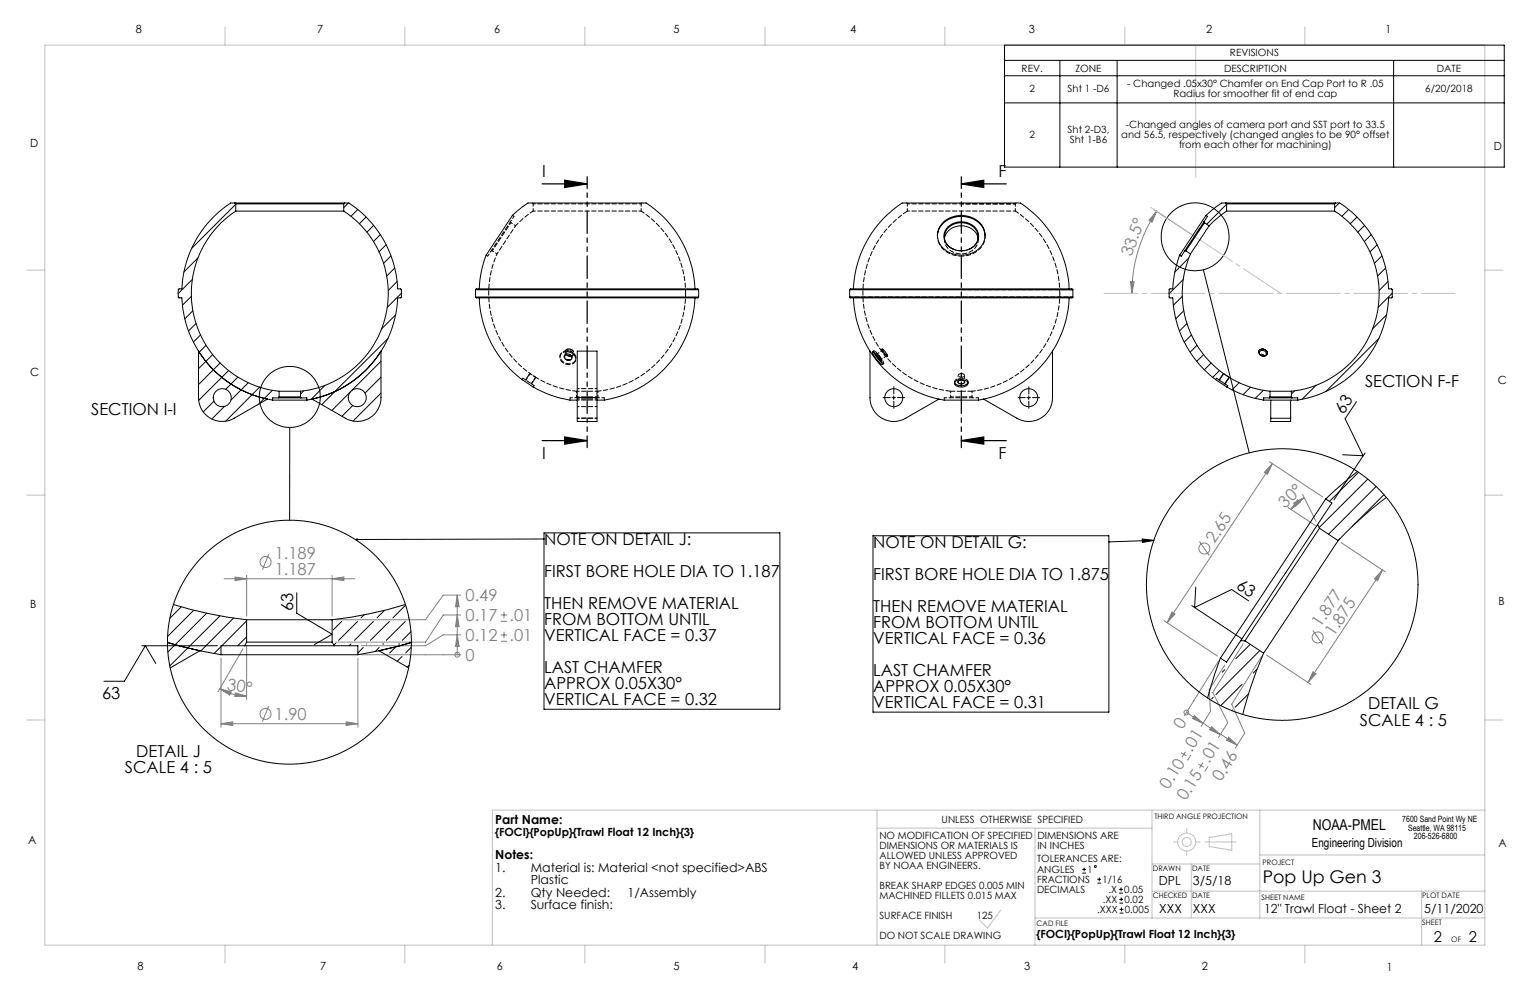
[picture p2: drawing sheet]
<svg xmlns="http://www.w3.org/2000/svg" width="432mm" height="279mm" viewBox="0 0 432 279" stroke-linecap="round" stroke-linejoin="round" font-family="sans-serif">
<g fill="none" stroke="#c0c0c0" stroke-width=".28">
<path d="M12.7 12.7h406.4v254h-406.4zM63.5 7.6v5.1M114.3 7.6v5.1M165.1 7.6v5.1M215.9 7.6v5.1M266.7 7.6v5.1M317.5 7.6v5.1M337.5 12.7v37.4M368.3 7.6v5.1M7.6 76.2h5.1M419.1 76.2h5.1M7.6 139.7h5.1"/>
<path d="M419.1 139.7h5.1M7.6 203.2h5.1M419.1 203.2h5.1M247.5 233.7h77.6M247.5 228.6v38.1M292.1 233.7v33M325.1 228.6v30.5M331.1 237.6h1.3M334.9 233.8v1.3M337.5 237.6h1.2M340 237.6h8.9M341.3 236.4l6.3-1.1v4.7l-6.3-1.1z"/>
<path d="M355.6 228.6v30.5M419.1 228.6h-280.1v38.1M282.4 256.9l-3.7 5-2.4-2.3M292.1 259.1h127M325.1 251.5h94M325.1 243.8h30.5M334.9 240.2v1.2M336.2 243.8v15.3M355.6 241.3h63.5M401.2 251.5v15.2M63.5 266.7v5.1M114.3 266.7v5.1"/>
<path d="M165.1 266.7v5.1M215.9 266.7v5.1M266.7 266.7v5.1M317.5 266.7v5.1M368.3 266.7v5.1"/>
<circle cx="334.9" cy="237.6" r="1.28"/>
<circle cx="334.9" cy="237.6" r="2.55"/>
</g>
<g fill="none" stroke="#808080" stroke-width=".28">
<path d="M325.6 59.1l10.8 7.2M326.4 59.6l-1.3 3.1-.8-.5zM326.4 59.6a41.5 41.5 0 0 0-7 23.2M319.1 79.5h1l-.7 3.3zM358.2 130.3l15.1 10M359.1 130.8l-1.4 3.1-.9-.6zM359.1 130.8l-29.7 45M367.6 139.6l3.8 7.5M75.8 156.4l-1.8 4.4M338.5 152.8l2.8 4M363.5 143.2l8 5.3M365.1 142l3-1.5-2.4 2.3z"/>
<path d="M366.2 141l.8 .7-2.7 2.1zM368.1 140.5l-1.9 1.2-1.9 2.1M378.5 153.1l12.5 8.3M63.3 163.3h36.8M66.3 162.8l3.3 .5-3.3 .6zM69.6 162.3v11.6M93.7 163.3l3.3-.5v1.1zM93.7 162.3v11.6M129 179.2l.6 3.3h-1zM129 173.6l.6 3.2h-1zM129 168l.6 3.2h-1zM129 168v16.8"/>
<path d="M130.1 173.6h-5l-5 7.6h-25.3M130.1 179.2h-5l-5 3h-18.1M130.1 168h-5l-5 6.9h-25.3M141.4 179.2h1.7M141.4 175.4h1.7M141.4 173.6h1.7M142.2 172.7v1.8M142.2 178.3v1.8M328.5 175.2l15.1 10M330.8 172.7l.8 .6-2.2 2.5zM370.5 177.9l2.7 4M390.2 160.9l-21.1 31.7"/>
<path d="M390.2 160.9l-1.4 3-.9-.6zM62 194.4l3.3 .9-.5 .9zM62 194.4l3.2 1.4 2.1 .5 2.3 .1M62.4 185.8v19.4M66.4 195.6l3.2 .8-3.3 .2zM68.5 183.1l-7 12.2M69.6 182.2v15.2M75.8 199.2l-1.8 4.5M101 185.8v19.4M102 184.8h28.1M129 184.8h.1M141.4 181h1.7"/>
<path d="M343.9 186.6l-9.6 15.4M345.6 187.7l-4.3 7 .3 6.1-2.6 4.2M350.8 181.7l-8.5 13.7 4.2 8.5-2.6 4.3M356.1 185.2l-8.5 13.5 3.7 8.2-2.7 4.2M357.5 184.9l12.5 8.3M370.6 189.6l.8 .5-2.3 2.5zM62.4 204.3l3.3-.6v1.1zM62.4 204.3h38.6M97.7 203.7l3.3 .6-3.3 .5zM333.3 212.4l1.6 1M334.6 212.1l-1 1.5M334.8 201.1h.1"/>
<path d="M334.9 201l9.5 6.3M336.1 213.1l-1 1.5M337.1 201.9l2.4 2.3-3-1.4zM338.2 215.6l1.5 .9M339.4 215.3l-.9 1.5M341 216.3l-1 1.5M341.9 205.1l2.5 2.2-3-1.3zM344.5 207.2l4.7 3.1M346.7 208.1l2.5 2.2-3.1-1.4z"/>
<circle cx="75" cy="158.6" r="1.55"/>
<circle cx="339.9" cy="154.8" r="1.56"/>
<circle cx="371.9" cy="179.9" r="1.56"/>
<circle cx="129.1" cy="184.8" r=".68"/>
<circle cx="74.9" cy="201.5" r="1.55"/>
<circle cx="334.8" cy="201.1" r=".67"/>
</g>
<g fill="none" stroke="#000" stroke-width=".28">
<path d="M283.5 12.7h141v34.5h-141zM283.5 17h141M299.1 17v30.2M315.3 17v30.2M393.3 17v30.2M283.5 29h141M283.5 21.4h141M339.6 76.1l13 51.7M247.4 99.9l.8 .7 .5 1.1-1.1-1.2zM149.5 105.4l-1.2 1.8M151.2 106.5l-1.2 1.9M159.5 100.2a1.09 1.09 0 0 1 1.4-.2 1.09 1.09 0 0 1 .3 1.4 1.09 1.09 0 0 1-1.4 .1 1.09 1.09 0 0 1-.3-1.3z"/>
<path d="M251.7 112.2h1M252.2 111.7v1M270.4 107.5a1.25 1.25 0 0 1 1.9 .4 1.2 1.2 0 0 1-2-.2zM289.8 112.2h1M290.3 111.7v1M344.1 107.2l1.2-1.8 1.7 1.1-1.3 1.9M382.8 113.3l-3.2 4.9 5.1 10.4-5.8-.3M81.8 120.6l-.1 26.2M385.3 127.8l-8.9 13.3M153.5 150.4h66.6v49.8h-66.6zM153.5 152.1l-52.7 .2M153.5 152.1h.1"/>
<path d="M246.4 151.2h66.5v49.8h-66.5zM312.9 152.9h.1M322.4 152.1l3.3 .4-3.3 .6zM325.7 152.5l-12.8 .4M83.7 167.3v5.8l10 5.9-5 2.9M336.3 170.9l14.2 9.4M337.5 165.7l-.4 5.8 10.5-5.1 4.8 3.2M40 182.2h21.4M44 187.3l-3-5.1-5.9 10.1h-5.8"/>
<circle cx="337.3" cy="66.8" r="9.6"/>
<circle cx="81.8" cy="112" r="8.6"/>
</g>
<path d="M153 51.9h12.7M159.3 50.9l6.4 1-6.4 1zM271.3 51.9l6.3-1v2zM271.3 51.9h12.7M153 124.4h12.7M159.3 123.3l6.4 1.1-6.4 .9zM271.3 124.4l6.3-1.1v2zM271.3 124.4h12.7" fill="none" stroke="#000" stroke-width=".35"/>
<path d="M165.7 49.9v76.4M271.3 49.9v76.4" fill="none" stroke="#000" stroke-width=".35" stroke-dasharray="6.3 1.3 1.3 1.3 1.3 1.3" stroke-dashoffset="3.1"/>
<path d="M311.6 82.8h99.1" fill="none" stroke="#c0c0c0" stroke-width=".28" stroke-dasharray="15.2 1.3 1.3 1.3" stroke-dashoffset="5.7"/>
<path d="M361.5 82.8l-24.2-16" fill="none" stroke="#c0c0c0" stroke-width=".28" stroke-dasharray="15.2 1.3 1.3 1.3" stroke-dashoffset="2.7"/>
<path d="M337.3 66.8l-12.5-8.3" fill="none" stroke="#c0c0c0" stroke-width=".28" stroke-dasharray="15.2 1.3 1.3 1.3" stroke-dashoffset="7.5"/>
<path d="M251.3 112.2h-2.1M252.3 111.2v-2M252.3 113.2v2.1M253.3 112.2h2M289.4 112.2h-2.1M290.4 111.2v-2M290.4 113.2v2.1M291.4 112.2h2" fill="none" stroke="#000" stroke-width=".28" stroke-dasharray="15.2 1.3 1.3 1.3"/>
<path d="M151.2 106.5l-1.7-1.1" fill="none" stroke="#000" stroke-width=".28" stroke-dasharray="1.3 .6" stroke-dashoffset=".6"/>
<g fill="#000">
<path d="M159.3 50.9l6.4 1-6.4 1zM159.3 123.3l6.4 1.1-6.4 .9z"/>
<path d="M271.3 51.9l6.3-1v2zM271.3 124.4l6.3-1.1v2z"/>
<path d="M100.5 152l-.1 .3h.4h-.4a.33 .33 0 0 0 .5 .3 .33 .33 0 0 0 .1-.5 .33 .33 0 0 0-.5-.1zM322.4 152.1l3.3 .4-3.3 .6z"/>
</g>
<g fill="#808080">
<path d="M129 179.2l.6 3.3h-1zM129 173.6l.6 3.2h-1zM129 168l.6 3.2h-1z"/>
<path d="M337.1 201.9l2.4 2.3-3-1.4zM341.9 205.1l2.5 2.2-3-1.3zM346.7 208.1l2.5 2.2-3.1-1.4z"/>
<path d="M326.4 59.6l-1.3 3.1-.8-.5zM319.1 79.5h1l-.7 3.3z"/>
<path d="M62.4 204.3l3.3-.6v1.1zM97.7 203.7l3.3 .6-3.3 .5z"/>
<path d="M365.1 142l3-1.5-2.4 2.3zM366.2 141l.8 .7-2.7 2.1z"/>
<path d="M370.6 189.6l.8 .5-2.3 2.5zM390.2 160.9l-1.4 3-.9-.6z"/>
<path d="M330.8 172.7l.8 .6-2.2 2.5zM359.1 130.8l-1.4 3.1-.9-.6z"/>
<path d="M62 194.4l3.3 .9-.5 .9zM66.4 195.6l3.2 .8-3.3 .2z"/>
<path d="M66.3 162.8l3.3 .5-3.3 .6zM93.7 163.3l3.3-.5v1.1z"/>
</g>
<g fill="none" stroke="#000" stroke-width=".28">
<path d="M66.3 57.3h-1.2a30.4 30.4 0 0 0-13.8 24.2l-.8 .1a3.3 3.3 0 0 0 0 2.5h.8a30.5 30.5 0 0 0 25.6 28.8M66.3 57.3l.2 .2M66.3 57.3h31M66.5 57.6l-12.4 12.5M66.5 59.6a27.8 27.8 0 0 0-11.7 29.7 27.8 27.8 0 0 0 24 21.1M66.5 57.5h30.5M66.5 59.6h30.5M66.5 57.5v2.1M97 59.6a27.8 27.8 0 0 1 11.8 29.7 27.8 27.8 0 0 1-24 21.1M97 57.5v2.1M97.3 57.3h1.2a30.5 30.5 0 0 1 13.7 24.2l.9 .1a2.88 2.88 0 0 1 .1 2.3l-1 .2a30.5 30.5 0 0 1-25.6 28.8M97.3 57.3l-.3 .2"/>
<path d="M98.3 57.3l-1.3 1.3M101 59.1l-1.9 1.9M345.9 57.3h-1.1l-4.4 3.5M345.9 57.3l.3 .2M345.9 57.3h31M346.2 59.6l-3.2 2.5-1.8 1.6M346.2 59.6h30.5M346.2 57.5h30.5M346.2 57.5v2.1M346.2 57.6l-5.6 5.7M376.7 59.6a27.8 27.8 0 0 1 11.8 29.7 27.8 27.8 0 0 1-24 21.1M376.7 57.5v2.1"/>
<path d="M376.9 57.3h1.2a30.4 30.4 0 0 1 13.8 24.2h.8l.2 .2v2.2l-.2 .2h-.8a30.5 30.5 0 0 1-25.6 28.8M376.9 57.3l-.2 .2M378 57.3l-1.3 1.3M380.6 59.1l-1.9 1.9M54.3 78.9l-4 4M55.8 72.8l-3.9 4M103.3 61.2l-1.9 1.9M105.4 63.6l-1.9 1.9M107.4 66.2l-2 2M109 69.1l-2 2M110.3 72.2l-2.1 2.1M111.4 75.6l-2.3 2.3"/>
<path d="M112.1 79.4l-2.5 2.6M264.5 66.5a6.3 6.3 0 0 1 7.1-5.4 6.2 6.2 0 0 1 6.4 5.4M266.3 62.6a7.4 7.4 0 0 1 11.3 2 5.5 5.5 0 0 1-4.6 7.2 6.7 6.7 0 0 1-8.4-4.9 5.1 5.1 0 0 1 1.7-4.3zM266.6 67.3a5 5 0 0 1 8.3-2.2l.9 1.3 .2 .9M267.6 64a5.3 5.3 0 0 1 8.4 1.7 4.5 4.5 0 0 1-5.3 5.1 4.2 4.2 0 0 1-4-5.6zM268.9 70.3a3.7 3.7 0 0 1-2.4-3.7 3.7 3.7 0 0 1 2.8-3.4 4.8 4.8 0 0 1 6.7 3.5 3.8 3.8 0 0 1-2.4 3.6M332.9 72a31.5 31.5 0 0 0-1.9 9.5h-.8l-.2 .2v2.2l.1 .2h.9a30.4 30.4 0 0 0 12.1 23M333.9 78.9l-3.9 4M334.4 70.8l-1 1.5-.5-.3M334.4 70.8h.3M334.7 70.8l1.3 .9M335.5 72.8l-3.9 4"/>
<path d="M336 71.7a27.8 27.8 0 0 0 9.3 33.8M339.8 62.6l-5.4 8.2M339.8 62.6l.1 .3M339.9 62.9l-5.2 7.9M339.9 62.9l1.3 .8M340.4 60.8l-7.5 11.2M340.4 60.8l.4 .3-1 1.5M341.2 63.7l-5.2 8M383 61.2l-1.9 1.9M385.1 63.6l-1.9 1.9M387 66.2l-1.9 2M388.7 69.1l-2.1 2"/>
<path d="M390 72.2l-2.1 2.1M391.1 75.6l-2.3 2.3M391.7 79.4l-2.5 2.6M54 83.6l-2.5 2.5M54.4 87.7l-2.3 2.3M55.3 91.3l-2.1 2.1M56 99.1a30.4 30.4 0 0 0 19.5 13.5l-9.4 5.4a6.7 6.7 0 0 1-10.1-5.8zM56.6 94.5l-2 2.1M58.2 97.4l-2.2 2.2M109.5 95.5l-18.7 18.7M111.7 88.9l-4 3.9M113.3 82.8l-4 3.9"/>
<path d="M134.2 81.8v2M134.2 81.8l.3-.3h62.4l.3 .3M134.2 83.8l.2 .3h62.6l.2-.3M134.2 81.8h63M134.2 83.8h63M135.3 81.5a22.5 22.5 0 0 1 2.5-10.3l3.9-6.1a19 19 0 0 1 6.1-7 3.7 3.7 0 0 1 3.5-.8h30.9a30 30 0 0 1 13.9 24.2M135.3 84.1a30.3 30.3 0 0 0 26.4 28.8h1.2M196.1 84.1a30.2 30.2 0 0 1-26.4 28.8h-1.2M197.2 81.8v2M239.8 81.8v2M239.8 81.8l.3-.3h62.4l.3 .3M239.8 83.8l.2 .3h62.6l.2-.3"/>
<path d="M239.8 81.8h63M239.8 83.8h63M240.8 81.5a30.1 30.1 0 0 1 14-24.2h33a30.1 30.1 0 0 1 13.9 24.2M240.8 84.1a30.1 30.1 0 0 0 4.7 15M245.5 99.1v13.1a6.7 6.7 0 0 0 10.1 5.8l9.4-5.4M245.5 99.1a30.5 30.5 0 0 0 19.5 13.5M246.2 99.3a5.9 5.9 0 0 1 2.8 3.6 7.1 7.1 0 0 1-2.8-3.6zM246.6 99.4l.6 1.1 1.8 2.1M297 99.1v13.1a6.7 6.7 0 0 1-10 5.8l-9.4-5.4M297 99.1a30.2 30.2 0 0 1-19.4 13.5M301.7 84.1a30.1 30.1 0 0 1-4.7 15M302.8 81.8v2"/>
<path d="M333.7 83.6l-2.5 2.5M334.1 87.7l-2.3 2.3M335 91.3l-2.1 2.1M336.2 94.5l-2 2.1M337.8 97.4l-1.9 2M355.2 99.2a1.32 1.32 0 0 1 1.5-.6 1.32 1.32 0 0 1 .9 1.3M355.5 98.8a1.21 1.21 0 0 1 1.6-.1 1.21 1.21 0 0 1 .3 1.6 1.23 1.23 0 0 1-1.6 0 1.23 1.23 0 0 1-.3-1.5zM355.7 99.1a.94 .94 0 0 1 1.3 0 .94 .94 0 0 1 .1 1.2 .94 .94 0 0 1-1.3 0 .94 .94 0 0 1-.1-1.2zM389.1 95.5l-14.9 15M391.3 88.9l-4 3.9M392.9 82.8l-4 3.9M60 100.1l-4 4"/>
<path d="M60.4 113.2l-3 3M62.1 102.4l-6.1 6.1M63.4 114.7l-3.6 3.6M64.5 104.6l-8.4 8.4M67.1 106.4l-3.4 3.5M70.1 108l-4.9 4.9M73.3 109.3l-9.6 9.6M76.9 110.2l-3.9 3.9M76.9 112.9h9.7M78.6 112.3h6.3M78.6 112.3h-1.7v.6M78.8 110.4h6"/>
<path d="M78.8 112h6M78.8 110.4v1.6M78.8 112l-.2 .3M84.8 112l.1 .3M84.8 110.4v1.6M84.9 112.3h1.7v.6M85.7 110.3l-.9 .9M88.1 112.6a30.4 30.4 0 0 0 19.4-13.5v13.1a6.7 6.7 0 0 1-10 5.8zM91.8 108.7l-4 4M98.8 110.6l-5.1 5.3M99.6 114.4l-3.1 3.1M107.5 102l-8.3 8.2"/>
<path d="M107.5 106.4l-4.5 4.5M107.5 110.9l-7.9 8M162.9 112.2v6.8h5.6v-6.8M162.9 112.2h5.6M162.9 112.2v-13.1h5.6v13.1M247.3 100l.6 1 .7 .7M247.6 100.4l.7 .9M265 112.6l1.5 .3h9.6l1.5-.3M269.4 108a2.42 2.42 0 0 0 3.8 0M269.5 107.8a2.39 2.39 0 0 1 3.7 .4 2.32 2.32 0 0 1-3.5 .6l-.3-.4zM270.5 107.6a1.07 1.07 0 0 1 1.7 .3 1.07 1.07 0 0 1-1.8-.2zM339.7 100.1l-2 1.9"/>
<path d="M341.8 102.4l-1.9 2M343.1 107.1l3.2 2.1M343.1 107.1l.2-.3 .8 .5M344.1 107.3l1.6 1M344.2 104.6l-1.9 1.9M345.3 105.5l1.6 1M345.3 105.5l-1.2 1.8M345.7 108.3l.8 .6-.2 .3M346.3 109.2a30.1 30.1 0 0 0 10.3 3.7M346.9 106.5a27.7 27.7 0 0 0 11.5 3.9M346.9 106.5l-1.2 1.8M349.7 108l-2 2"/>
<path d="M353 109.3l-2.2 2.1M355.6 100h.7l.6 .4M356.6 110.2l-2.3 2.2M356.6 112.9h9.7M358.3 112.3h6.3M358.3 112.3h-1.7v.6M358.4 110.4h6.1M358.4 112h6.1M358.4 112l-.1 .3M358.4 110.4v1.6M358.6 118v1h5.6v-1M358.6 118h5.6"/>
<path d="M358.6 112.9v5.1M364.2 112.9v5.1M364.5 112l.1 .3M364.5 110.4v1.6M364.6 112.3h1.7v.6M365.4 110.3l-.9 .9M371.4 108.7l-3.9 4M383.1 133.1l-4.8 3.9-4.1 3.8M383.4 133.3l-8.2 8.2M386 135.2l-13.7 13.7M388.4 137.3l-13.5 13.5M390.6 139.6l-9 9"/>
<path d="M371.9 148l-21.7 32.8M371.9 148l.5 1.1M372.4 149.1l-21 31.8M372.4 149.1l5.2 3.5M374.2 140.8l-29.8 44.9M374.2 140.8l1.7 1.2-4 6M377.6 152.6l-21 31.7M378.2 152l-.6 .6M391.3 140.4l-6.7 5.4-7 6.8M48.9 170.6a113.5 113.5 0 0 0 20.7 4.3M51.2 171.3l-3.3 3.2M54.7 172.2l-7.4 7.4"/>
<path d="M58.3 173.1l-10.9 10.9M62.1 173.8l-14.2 14.2M65.9 174.4l-9.2 9.3M69.6 174.9h24.1M69.6 174.9v6.3M69.6 175.2l-7 7M69.6 179.7l-2.5 2.5M93.7 174.9v6.3M96.4 175.4l-2.4 2.4M100.9 175.4l-5.3 5.3M102.8 173.5l-.9 .9M105.4 175.4l-5.4 5.3"/>
<path d="M108.5 172.3l-2.1 2.1M109.9 175.4l-5.4 5.3M114.4 175.4l-5.4 5.3M114.4 170.6a113.5 113.5 0 0 1-20.7 4.3M114.5 170.8l-3.6 3.6M115.4 174.3v.1M116 178.3l-2.5 2.4M62.4 184.8l-5.7-1.1-9.4-2.4 9.1 2.4-8.4 4.8M62.4 184.8h38.6M62.4 182.5l-2 1.9M69 182.2h25.3M69 182.2h-6.6v2.6"/>
<path d="M69.6 181.2h24.1M69.6 181.2l-.6 1M93.7 181.2l.6 1M94.3 182.2h6.7v2.6M94.8 181.5l-.6 .6M99.1 181.8l-.6 .4M102.5 182.7l-1.5 1.6M103.5 181.8h.1M107 182.7l-1.1 1.2M108 181.8h.1M111.5 182.7l-1.5 1.6M112.5 181.8h.1"/>
<path d="M113.5 185.3l-1.4 1.3M115.5 187.7l-.6 .6M116 182.7l-1.5 1.6M116.1 181.3l-9.5 2.4-5.6 1.1M116.1 181.3l-9.1 2.4 8.3 4.8M342.4 196.8l-.5 .4M344.4 185.7l-1.6 4.6-2 6.7M345.7 189l-.8 .7M350.2 180.8l-4.1 6.1-1.7-1.2M350.2 180.8l1.2 .1M350.6 193.1l-6 5.9M351.4 180.9l5.2 3.4"/>
<path d="M352.4 195.8l-3.8 3.8M352.8 181.9l-4 4M354.7 188.9l-1 1.1M355.5 183.6l-12.4 12.4M356.6 184.3a109.7 109.7 0 0 0-5.9 17.3M347.8 200.3l-.2 .3M305.4 246.4h1.1M305.4 245.4h1.1M306 244.8v1.1M309.7 249.2h1.1M309.7 248.2h1.1M310.2 247.6v1.1"/>
<path d="M315.8 252.1h1.1M315.8 251h1.1M315.9 254.9h1.1M315.9 253.8h1.1M316 257.7h1M316 256.6h1M316.4 250.5v1M316.4 253.3v1.1M316.5 256.1v1.1"/>
<circle cx="62.7" cy="112.2" r="2.54"/>
<circle cx="100.8" cy="112.2" r="2.54"/>
<circle cx="252.2" cy="112.2" r="2.54"/>
<circle cx="290.3" cy="112.3" r="2.54"/>
<circle cx="361.9" cy="165" r="38.3"/>
<circle cx="81.7" cy="181.2" r="34.4"/>
<circle cx="309.1" cy="244.6" r=".28"/>
</g>
<path d="M264.6 66.5a6.2 6.2 0 0 0 6.7 5.8M271.3 72.3a6.2 6.2 0 0 0 6.7-5.8M149.6 105.5l-1.2 1.8M149.9 108.3l1.2-1.8M162.7 110.4h6M168.7 112h-6M250.1 100.5l-.4-.8-.8-.8 .4 .8 .8 .8M274.3 112h-6" fill="none" stroke="#000" stroke-width=".28" stroke-dasharray="1.3 .6" stroke-dashoffset=".5"/>
<g fill="none" stroke="#000" stroke-width=".28" stroke-dasharray="1.3 .6" stroke-dashoffset=".6">
<path d="M150.5 59.6h30.4M150.5 57.5v2.1M180.9 59.6v-2.1M180.9 57.5h-30.4M256.1 59.6h30.5M256.1 57.5v2.1M271.3 57.5h15.3h-30.5M286.6 59.6v-2.1M137.6 72.3l7.5-11.2M138.9 70.8l5.3-8M140.3 71.7l5.2-8M159.7 99.4l-.3 1.1"/>
<path d="M302.8 83.8h-63M150.8 108.8l-3.2-2.1M161.3 101l.3-1M170.5 112.3h-9.6M276.1 112.3h-9.6"/>
</g>
<path d="M271.3 81.8h31.5M268.3 110.4h3M271.3 110.4h3" fill="none" stroke="#000" stroke-width=".28" stroke-dasharray="1.3 .6" stroke-dashoffset=".1"/>
<g fill="none" stroke="#000" stroke-width=".28" stroke-dasharray="1.3 .6">
<path d="M150.2 57.3l.3 .2M180.9 57.5l.3-.2M255.8 57.3l.3 .2M286.6 57.5l.2-.2M137.2 72l.4 .3M138.6 70.8h.3M144.2 62.8l-.1-.2M145.1 61.1l-.5-.3M264.6 66.4v.3M266.6 67.2a4.5 4.5 0 0 0 5.6 4.4 4.1 4.1 0 0 0 3.8-4.4M268.9 70.2l.1 .1M273.6 70.3l.1-.1"/>
<path d="M278 66.7v-.3M159.5 99.1v.1M161.9 99.9h.1M246.6 99a6.3 6.3 0 0 1 2.8 3.7l-.4-.2M246.6 99l-.3 .3M246.6 99.4v-.4M247.5 100l-.2-.1M248.9 98.6l-.1 .3M248.9 98.5h.1M147.6 106.7l-.3 .4M150.5 109.2l.3-.4M158.1 100.2v.2"/>
<path d="M160.9 112.3v.6M162.4 101.7l.1-.2M162.7 112l-.2 .3M168.9 112.3l-.2-.3M170.5 112.9v-.6M248.3 101.3l.4 .2M248.6 101.7h.1M248.7 101.7v-.2M249.1 102.9l.3-.3M250 100.5h.4M250.5 100.5h.1M266.5 112.3v.6"/>
<path d="M268.3 112l-.2 .3M269.4 107.8v.4M273.2 108a1.65 1.65 0 0 0-2.3-1.2 1.28 1.28 0 0 0-1.5 1.2M273.2 108.2v-.4M274.5 112.3l-.2-.3M276.1 112.9v-.6"/>
</g>
<path d="M150.5 59.6l-2.6 1.9-2.4 2.2M168.7 110.4a27.8 27.8 0 0 0 24.8-27.6M248.7 101.5l-.4-.7-.8-.8 .1 .4M271.3 105.5a.54 .54 0 0 1 .7 .1 .54 .54 0 0 1 0 .7 .88 .88 0 0 1-.9 .2 .88 .88 0 0 1-.6-.8l.8-.2M274.3 110.4a27.8 27.8 0 0 0 24.8-27.6" fill="none" stroke="#000" stroke-width=".28" stroke-dasharray="1.3 .6" stroke-dashoffset=".3"/>
<path d="M256.1 59.6a27.8 27.8 0 0 0-11.8 29.7 27.8 27.8 0 0 0 24 21.1M160.2 99.3a1.73 1.73 0 0 0-2.1 1.1 1.73 1.73 0 0 0 1.2 2.2 1.93 1.93 0 0 0 2.2 .2 1.93 1.93 0 0 0 .9-2l-1-1.1-1.2-.4M160.3 99a1.73 1.73 0 0 0-2.2 1.2 1.73 1.73 0 0 0 1.2 2.2 1.93 1.93 0 0 0 2.2 .1 1.93 1.93 0 0 0 1-2l-1-1.1-1.2-.4M160.7 98.5a.99 .99 0 0 0-1.2 .8 .99 .99 0 0 0 .9 1.1 1.05 1.05 0 0 0 1.6-.7 1.05 1.05 0 0 0-1.3-1.2M248.9 98.5l1.1 1 .5 1-.9-.7-.7-1.3M160.7 100.5a1.08 1.08 0 0 1-1.2-1.4 1.08 1.08 0 0 1 1.8-.4 .96 .96 0 0 1 .6 1.2 .96 .96 0 0 1-1.2 .6M250.5 100.5l-.7-1.2-.9-.8 .5 1 1.1 1" fill="none" stroke="#000" stroke-width=".28" stroke-dasharray="1.3 .6" stroke-dashoffset="-.1"/>
<path d="M266.5 66.8v.9M268.9 70.3l2.4 .5M271.3 70.8l2.4-.5M276.1 67.7v-.9M160.3 101.7a.94 .94 0 0 1-1.1-1.1 .94 .94 0 0 1 1.5-.5 .86 .86 0 0 1 .7 1 .86 .86 0 0 1-1.1 .6M248.7 101.7l-.5-.9a.92 .92 0 0 0-.9-.8" fill="none" stroke="#000" stroke-width=".28" stroke-dasharray="1.3 .6" stroke-dashoffset=".4"/>
<path d="M193.5 82.8a27.8 27.8 0 0 0-12.6-23.2M299.1 82.8a27.8 27.8 0 0 0-12.5-23.2M151.1 106.5a27.8 27.8 0 0 0 11.6 3.9" fill="none" stroke="#000" stroke-width=".28" stroke-dasharray="1.3 .6" stroke-dashoffset=".2"/>
<path d="M248.9 98.9l-1.4 1.1M149.6 105.5l1.5 1M248.7 101.5l1.4-1M270.4 106v1.8M272.2 107.8v-1.8" fill="none" stroke="#000" stroke-width=".28" stroke-dasharray="1.3 .6" stroke-dashoffset=".9"/>
<path d="M138.9 70.8l1.4 .9M145.5 63.7l-1.3-.9M162.7 110.4v1.6M168.7 112v-1.6M268.3 110.4v1.6M274.3 112v-1.6" fill="none" stroke="#000" stroke-width=".28" stroke-dasharray="1.3 .6" stroke-dashoffset=".8"/>
<path d="M140.3 71.7a27.8 27.8 0 0 0 9.3 33.8M160.3 101.5a.83 .83 0 0 1-.9-1 .83 .83 0 0 1 1.3-.4 .76 .76 0 0 1 .6 .9 .76 .76 0 0 1-1 .5M160.7 100.5a.83 .83 0 0 1-1-1.1 .83 .83 0 0 1 1.4-.4 .76 .76 0 0 1 .5 .9 .76 .76 0 0 1-.9 .6M162.9 112.9h5.6M162.9 114.8h5.6M168.5 118h-5.6M168.5 112.2h-5.6M168.5 112.6h-5.6M168.5 109.7h-5.6" fill="none" stroke="#000" stroke-width=".28" stroke-dasharray="1.3 .6" stroke-dashoffset=".7"/>
<text font-size="4.9" x="356.4" y="249.2">Pop Up Gen 3</text>
<g font-size="4.7">
<text x="153" y="49.9">I</text>
<text x="281.8" y="49.9">F</text>
<text x="385.2" y="109.3">SECTION F-F</text>
<text x="25.7" y="117.3">SECTION I-I</text>
<text x="379.1" y="117.1" transform="rotate(-56 379.1 117.1)">63</text>
<text x="153" y="129.6">I</text>
<text x="281.8" y="129.6">F</text>
<text x="153.6" y="153.8">NOTE ON DETAIL J:</text>
<text x="246.4" y="154.7">NOTE ON DETAIL G:</text>
<text x="153.6" y="162.9">FIRST BORE HOLE DIA TO 1.187</text>
<text x="246.4" y="163.7">FIRST BORE HOLE DIA TO 1.875</text>
<text x="348.7" y="165.9" transform="rotate(34 348.7 165.9)">63</text>
<text x="82.7" y="172.4" transform="rotate(-90 82.7 172.4)">63</text>
<text x="153.6" y="171.9">THEN REMOVE MATERIAL</text>
<text x="246.4" y="172.8">THEN REMOVE MATERIAL</text>
<text x="153.6" y="176.5">FROM BOTTOM UNTIL</text>
<text x="246.4" y="177.3">FROM BOTTOM UNTIL</text>
<text x="153.6" y="181">VERTICAL FACE = 0.37</text>
<text x="246.4" y="181.8">VERTICAL FACE = 0.36</text>
<text x="153.6" y="190">LAST CHAMFER</text>
<text x="246.4" y="190.9">LAST CHAMFER</text>
<text x="28.8" y="197.3">63</text>
<text x="153.6" y="194.6">APPROX 0.05X30°</text>
<text x="246.4" y="195.4">APPROX 0.05X30°</text>
<text x="153.6" y="199.1">VERTICAL FACE = 0.32</text>
<text x="246.4" y="199.9">VERTICAL FACE = 0.31</text>
<text x="386.1" y="200.2">DETAIL G</text>
<text x="383.8" y="204.8">SCALE 4 : 5</text>
<text x="38.5" y="213.7">DETAIL J</text>
<text x="35.3" y="218.2">SCALE 4 : 5</text>
</g>
<g font-size="4.7" fill="#808080">
<text x="319.3" y="72.6" transform="rotate(-69 319.3 72.6)">33.5°</text>
<text x="362.6" y="143.5" transform="rotate(-42 362.6 143.5)">30°</text>
<text x="342.8" y="153.6" transform="rotate(-56 342.8 153.6)">2.65</text>
<text x="77.5" y="157.8">1.189</text>
<text x="77.5" y="162.3">1.187</text>
<text x="131.4" y="169.7">0.49</text>
<text x="131.4" y="175.3">0.17</text>
<text x="143.8" y="175.3">.01</text>
<text x="372.7" y="177.3" transform="rotate(-56 372.7 177.3)">1.877</text>
<text x="376.4" y="179.8" transform="rotate(-56 376.4 179.8)">1.875</text>
<text x="131.4" y="180.9">0.12</text>
<text x="143.8" y="180.9">.01</text>
<text x="131.4" y="186.5">0</text>
<text x="64" y="194.7" transform="rotate(9 64 194.7)">30°</text>
<text x="77.5" y="203.2">1.90</text>
<text x="333.7" y="206.2" transform="rotate(-58 333.7 206.2)">0</text>
<text x="336.4" y="212.5" transform="rotate(-58 336.4 212.5)">.01</text>
<text x="341.2" y="215.7" transform="rotate(-58 341.2 215.7)">.01</text>
<text x="344.7" y="220.8" transform="rotate(-58 344.7 220.8)">0.46</text>
<text x="329.8" y="223" transform="rotate(-58 329.8 223)">0.10</text>
<text x="334.7" y="226.2" transform="rotate(-58 334.7 226.2)">0.15</text>
</g>
<g font-size="4.2">
<text x="370.5" y="234.4">NOAA-PMEL</text>
<text x="404.7" y="266">2</text>
<text x="414.6" y="266">2</text>
</g>
<g font-size="3.5">
<text x="139.8" y="232.7">Part Name:</text>
<text x="370.2" y="238.9">Engineering Division</text>
<text x="139.8" y="242.6">Notes:</text>
<text x="139.8" y="246.1">1.</text>
<text x="149.8" y="246.1">Material is: Material &lt;not specified&gt;ABS</text>
<text x="149.8" y="249.6">Plastic</text>
<text x="327" y="249.8">DPL</text>
<text x="336.6" y="249.8">3/5/18</text>
<text x="139.8" y="253.1">2.</text>
<text x="139.8" y="256.7">3.</text>
<text x="149.8" y="253.1">Qty Needed:</text>
<text x="149.8" y="256.7">Surface finish:</text>
<text x="177.1" y="253.1">1/Assembly</text>
<text x="327.2" y="257.7">XXX</text>
<text x="336.7" y="257.8">XXX</text>
<text x="356.8" y="257.7">12&quot; Trawl Float - Sheet 2</text>
<text x="401.9" y="257.7">5/11/2020</text>
</g>
<g font-size="3.2">
<text x="38.3" y="9.4">8</text>
<text x="89.5" y="9.4">7</text>
<text x="139.5" y="9.4">6</text>
<text x="190.1" y="9.4">5</text>
<text x="240" y="9.4">4</text>
<text x="290.4" y="9.4">3</text>
<text x="340.4" y="9.4">2</text>
<text x="391" y="9.4">1</text>
<text x="8.5" y="41.5">D</text>
<text x="421.6" y="42.3">D</text>
<text x="8.5" y="106.3">C</text>
<text x="422.8" y="108.3">C</text>
<text x="8.5" y="171.5">B</text>
<text x="422.9" y="170.9">B</text>
<text x="7.9" y="238.3">A</text>
<text x="139.8" y="235.9">{FOCI}{PopUp}{Trawl Float 12 Inch}{3}</text>
<text x="422.9" y="239">A</text>
<text x="292.6" y="264.7">{FOCI}{PopUp}{Trawl Float 12 Inch}{3}</text>
<text x="38.8" y="273.8">8</text>
<text x="90.4" y="273.8">7</text>
<text x="140.2" y="273.8">6</text>
<text x="190.1" y="273.9">5</text>
<text x="240.5" y="273.8">4</text>
<text x="289" y="273.9">3</text>
<text x="339.1" y="273.8">2</text>
<text x="391.4" y="274.1">1</text>
</g>
<g font-size="2.8">
<text x="347.1" y="15.9">REVISIONS</text>
<text x="288.3" y="20.3">REV.</text>
<text x="303.5" y="20.3">ZONE</text>
<text x="345.4" y="20.3">DESCRIPTION</text>
<text x="405.5" y="20.3">DATE</text>
<text x="290.5" y="26">2</text>
<text x="301.3" y="26">Sht 1 -D6</text>
<text x="318.1" y="24.6">- Changed .05x30° Chamfer on End Cap Port to R .05</text>
<text x="331.2" y="27.4">Radius for smoother fit of end cap</text>
<text x="402.2" y="26">6/20/2018</text>
<text x="290.5" y="38.9">2</text>
<text x="301.3" y="37.5">Sht 2-D3,</text>
<text x="301.9" y="40.3">Sht 1-B6</text>
<text x="316.5" y="38.9">and 56.5, respectively (changed angles to be 90° offset</text>
<text x="317.8" y="36.1">-Changed angles of camera port and SST port to 33.5</text>
<text x="332.8" y="41.7">from each other for machining)</text>
<text x="265.8" y="232.1">UNLESS OTHERWISE SPECIFIED</text>
<text x="248.2" y="236.7">NO MODIFICATION OF SPECIFIED</text>
<text x="248.2" y="239.5">DIMENSIONS OR MATERIALS IS</text>
<text x="292.8" y="236.7">DIMENSIONS ARE</text>
<text x="292.8" y="239.6">IN INCHES</text>
<text x="248.2" y="242.4">ALLOWED UNLESS APPROVED</text>
<text x="248.2" y="245.2">BY NOAA ENGINEERS.</text>
<text x="292.7" y="243.2">TOLERANCES ARE:</text>
<text x="248.2" y="250.8">BREAK SHARP EDGES 0.005 MIN</text>
<text x="292.7" y="246.4">ANGLES</text>
<text x="292.7" y="249.2">FRACTIONS</text>
<text x="306.9" y="246.4">1</text>
<text x="311.2" y="249.2">1/16</text>
<text x="248.2" y="253.7">MACHINED FILLETS 0.015 MAX</text>
<text x="292.7" y="252">DECIMALS</text>
<text x="309.6" y="257.7">.XXX</text>
<text x="311.2" y="254.9">.XX</text>
<text x="312.8" y="252">.X</text>
<text x="317.3" y="252">0.05</text>
<text x="317.4" y="254.9">0.02</text>
<text x="317.5" y="257.7">0.005</text>
<text x="248.2" y="259.3">SURFACE FINISH</text>
<text x="275.6" y="259.3">125</text>
<text x="248.2" y="264.9">DO NOT SCALE DRAWING</text>
</g>
<g font-size="2.4">
<text x="395.8" y="232.1">7600 Sand Point Wy NE</text>
<text x="397.4" y="234.4">Seattle, WA 98115</text>
<text x="399" y="236.7">206-526-6800</text>
</g>
<g font-size="2.1">
<text x="325.8" y="231.1">THIRD ANGLE PROJECTION</text>
<text x="325.4" y="245.9">DRAWN</text>
<text x="336.5" y="245.9">DATE</text>
<text x="356.3" y="244.1">PROJECT</text>
<text x="325.3" y="253.4">CHECKED</text>
<text x="336.5" y="253.4">DATE</text>
<text x="356" y="254.1">SHEET NAME</text>
<text x="401.4" y="253.4">PLOT DATE</text>
<text x="292.6" y="261.2">CAD FILE</text>
<text x="401.4" y="261">SHEET</text>
<text x="409.6" y="266">OF</text>
</g>
</svg>
